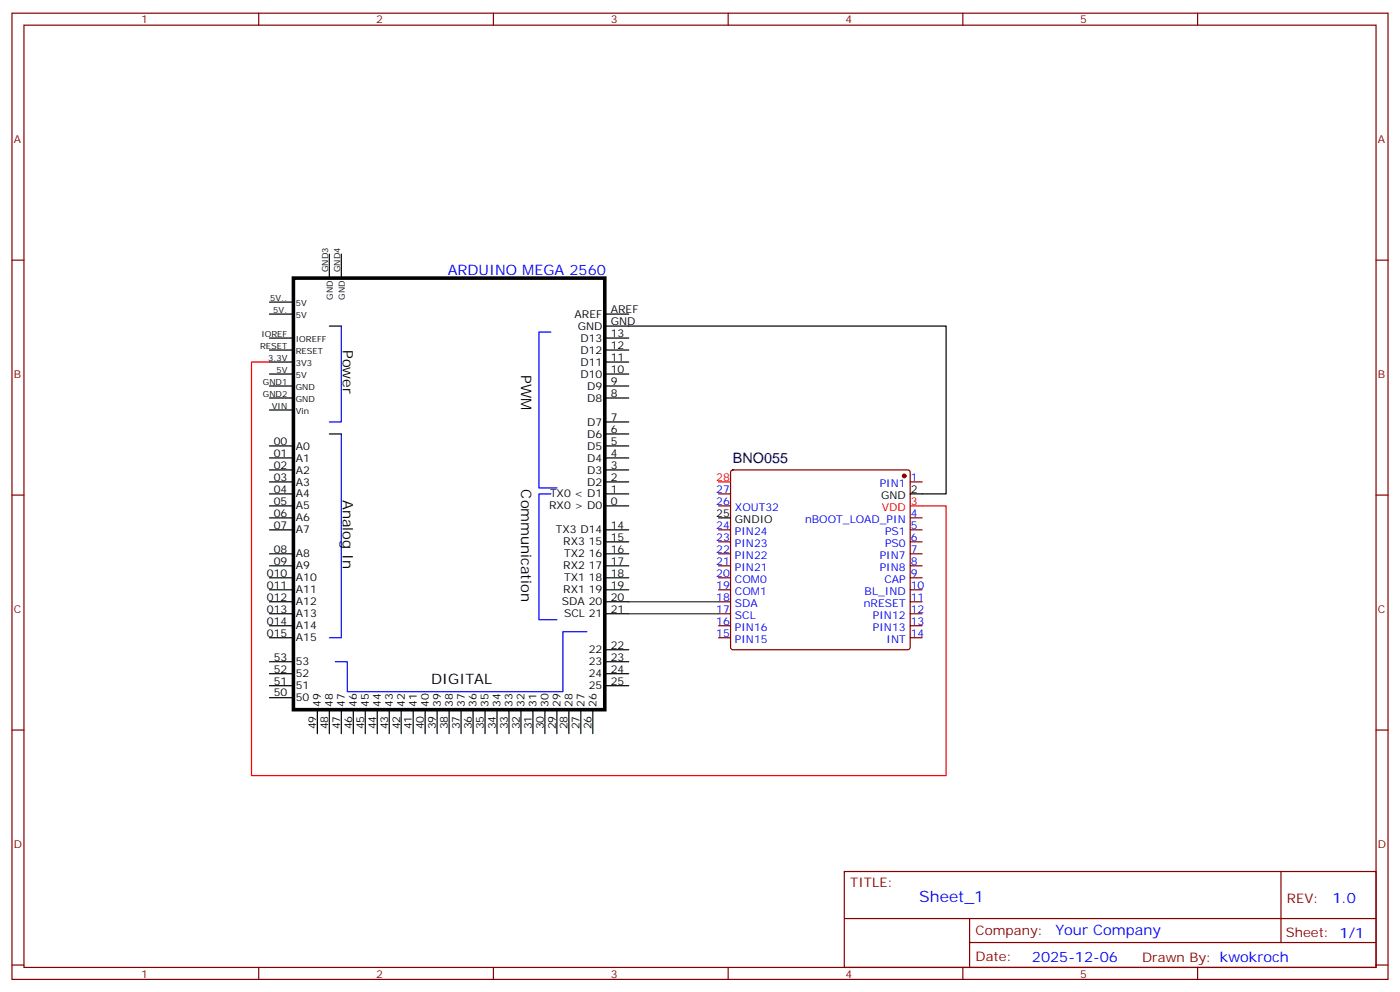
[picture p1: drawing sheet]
<svg xmlns="http://www.w3.org/2000/svg" width="412mm" height="292mm" viewBox="0 0 412 292" stroke-linecap="round" stroke-linejoin="round" font-family="sans-serif">
<g fill="none" stroke="#870000" stroke-width=".35">
<path d="M3.5 3.9h405.4v284.3h-405.4zM7.1 7.4h398.2v277.3h-398.2zM76.2 3.9v3.5M145.3 3.9v3.5M214.5 3.9v3.5M283.6 3.9v3.5M352.8 3.9v3.5M3.5 76.6h3.6M405.3 76.6h3.6M215.4 138.5l.5-.2h51.5l.5 .2 .2 .5v51.5l-.2 .5-.5 .2h-51.5l-.5-.2-.2-.5v-51.5zM3.5 145.7h3.6M211.7 155.9h3.5"/>
<path d="M211.7 159.5h3.5M211.7 148.9h3.5M211.7 145.3h3.5M268.1 141.8h3.5M268.1 152.4h3.5M268.1 155.9h3.5M268.1 159.5h3.5M405.3 145.7h3.6M211.7 163h3.5M211.7 166.5h3.5M211.7 170h3.5M211.7 173.6h3.5"/>
<path d="M211.7 177.1h3.5M268.1 163h3.5M268.1 166.5h3.5M268.1 170h3.5M268.1 173.6h3.5M268.1 177.1h3.5M211.7 180.6h3.5M211.7 184.1h3.5M211.7 187.7h3.5M268.1 180.6h3.5M268.1 184.1h3.5M268.1 187.7h3.5"/>
<path d="M3.5 214.8h3.6M405.3 214.8h3.6M248.7 256.5h156.6v28.2h-156.6zM377.3 256.5v20.9M248.7 270.3h156.5M285.6 277.4h119.6M285.6 270.3v14.1M3.5 284h3.6M76.2 284.7v3.5M145.3 284.7v3.5M214.5 284.7v3.5M283.6 284.7v3.5"/>
<path d="M352.8 284.7v3.5M405.3 284h3.6"/>
</g>
<g fill="none" stroke="#000" stroke-width=".35">
<path d="M97 74.8v7M100.5 74.8v7M79.4 99.5h7M79.4 92.4h7M79.4 88.9h7M97 96h3.5M178.2 96h100.5v49.3h-10.6M178.2 99.5h7M178.2 92.4h7M79.4 117.1h7M79.4 113.6h7M79.4 110.1h7"/>
<path d="M79.4 106.5h7M79.4 103h7M178.2 117.1h7M178.2 113.6h7M178.2 110.1h7M178.2 106.5h7M178.2 103h7M79.4 131.2h7M79.4 134.8h7M79.4 138.3h7M79.4 120.6h7M97 127.7h3.5"/>
<path d="M178.2 131.2h7M178.2 134.8h7M178.2 138.3h7M178.2 124.2h7M178.2 127.7h7M79.4 141.8h7M79.4 145.3h7M79.4 148.9h7M79.4 152.4h7M79.4 155.9h7M178.2 141.8h7M178.2 145.3h7"/>
<path d="M178.2 148.9h7M178.2 155.9h7M178.2 159.5h7M211.7 152.4h3.5M79.4 163h7M79.4 166.5h7M79.4 170h7M79.4 173.6h7M79.4 177.1h7M178.2 163h7M178.2 166.5h7M178.2 170h7"/>
<path d="M178.2 173.6h7M178.2 177.1h7M79.4 180.6h7M79.4 184.1h7M79.4 187.7h7M79.4 198.3h7M79.4 194.7h7M178.2 180.6h7M178.2 198.3h7M178.2 194.7h7M178.2 191.2h7M79.4 201.8h7"/>
<path d="M79.4 205.3h7M93.5 208.8v7.1M97 208.8v7.1M100.5 208.8v7.1M104.1 208.8v7.1M107.6 208.8v7.1M111.1 208.8v7.1M114.7 208.8v7.1M118.2 208.8v7.1M121.7 208.8v7.1M125.2 208.8v7.1M128.8 208.8v7.1"/>
<path d="M132.3 208.8v7.1M135.8 208.8v7.1M139.3 208.8v7.1M142.9 208.8v7.1M146.4 208.8v7.1M149.9 208.8v7.1M153.5 208.8v7.1M157 208.8v7.1M160.5 208.8v7.1M164 208.8v7.1M167.6 208.8v7.1M171.1 208.8v7.1"/>
<path d="M174.6 208.8v7.1M178.2 201.8h7"/>
</g>
<path d="M86.4 81.8h91.8v127h-91.8z" fill="none" stroke="#000" stroke-width="1.1"/>
<path d="M100.5 96v28.2h-3.5M162.3 97.7h-3.6v45.9h5.3M100.5 127.7v60h-3.5M162.3 145.3h-3.6v37.1h5.3M172.9 185.9h-7.1v17.7h-63.5v-8.9h-3.5" fill="none" stroke="#00f" stroke-width=".35"/>
<circle cx="266.3" cy="140.1" r=".53" fill="#870000" stroke="#870000" stroke-width=".35"/>
<path d="M79.4 106.5h-5.3v121.7h204.6v-79.3h-10.6M211.7 141.8h3.5" fill="none" stroke="#f00" stroke-width=".35"/>
<path d="M185.2 177.1h26.5M185.2 180.6h26.5" fill="none" stroke="#008700" stroke-width=".35"/>
<text font-size="4.6" fill="#00f" x="270.8" y="265.5">Sheet_1</text>
<g font-size="4.2" fill="#00f">
<text x="131.9" y="80.9">ARDUINO MEGA 2560</text>
<text x="392.5" y="265.7">1.0</text>
<text x="310.9" y="275.3">Your Company</text>
<text x="304" y="283.1">2025-12-06</text>
</g>
<g font-size="4.2">
<text x="101" y="103" transform="rotate(90 101 103)">Power</text>
<text x="153.5" y="110.4" transform="rotate(90 153.5 110.4)">PWM</text>
<text x="101" y="147.1" transform="rotate(90 101 147.1)">Analog In</text>
<text x="153.5" y="144" transform="rotate(90 153.5 144)">Communication</text>
<text x="127" y="201.3">DIGITAL</text>
</g>
<text font-size="4.2" fill="#000080" x="215.9" y="136.2">BNO055</text>
<g font-size="3.9" fill="#800">
<text x="250.5" y="261.1">TITLE:</text>
<text x="379.1" y="265.7">REV:</text>
<text x="287.4" y="275.3">Company:</text>
<text x="378.7" y="275.9">Sheet: 1/1</text>
<text x="287.4" y="282.9">Date:</text>
<text x="336.4" y="283">Drawn By: kwokroch</text>
</g>
<g font-size="3.2" fill="#800">
<text x="41.6" y="6.9">1</text>
<text x="110.8" y="6.9">2</text>
<text x="179.9" y="6.9">3</text>
<text x="249.1" y="6.9">4</text>
<text x="318.2" y="6.9">5</text>
<text x="4.1" y="42">A</text>
<text x="405.9" y="42">A</text>
<text x="4.1" y="111.1">B</text>
<text x="405.9" y="111.1">B</text>
<text x="4.1" y="180.3">C</text>
<text x="405.9" y="180.3">C</text>
<text x="4.1" y="249.4">D</text>
<text x="405.9" y="249.4">D</text>
<text x="41.6" y="287.7">1</text>
<text x="110.8" y="287.7">2</text>
<text x="179.9" y="287.7">3</text>
<text x="249.1" y="287.7">4</text>
<text x="318.2" y="287.7">5</text>
</g>
<g font-size="3.2">
<text x="169.2" y="93.5">AREF</text>
<text x="179.9" y="92.1">AREF</text>
<text x="179.9" y="95.6">GND</text>
<text x="170.2" y="97">GND</text>
<text x="171" y="100.5">D13</text>
<text x="179.9" y="99.1">13</text>
<text x="171" y="107.6">D11</text>
<text x="171" y="104.1">D12</text>
<text x="179.9" y="106.2">11</text>
<text x="179.9" y="102.7">12</text>
<text x="171" y="111.1">D10</text>
<text x="179.9" y="113.2">9</text>
<text x="179.9" y="109.7">10</text>
<text x="173" y="118.2">D8</text>
<text x="173" y="114.7">D9</text>
<text x="179.9" y="116.8">8</text>
<text x="173" y="125.2">D7</text>
<text x="179.9" y="123.8">7</text>
<text x="80.6" y="130.9">00</text>
<text x="173" y="128.8">D6</text>
<text x="179.9" y="130.9">5</text>
<text x="179.9" y="127.4">6</text>
<text x="80.6" y="134.4">01</text>
<text x="80.6" y="137.9">02</text>
<text x="87.1" y="132.3">A0</text>
<text x="87.1" y="135.8">A1</text>
<text x="173" y="135.8">D4</text>
<text x="173" y="132.3">D5</text>
<text x="179.9" y="137.9">3</text>
<text x="179.9" y="134.4">4</text>
<text x="80.6" y="141.5">03</text>
<text x="87.1" y="139.3">A2</text>
<text x="87.1" y="142.9">A3</text>
<text x="173" y="142.9">D2</text>
<text x="173" y="139.3">D3</text>
<text x="179.9" y="141.5">2</text>
<text x="80.6" y="145">04</text>
<text x="80.6" y="148.5">05</text>
<text x="87.1" y="146.4">A4</text>
<text x="87.1" y="149.9">A5</text>
<text x="161.8" y="149.9">RX0 &gt; D0</text>
<text x="162" y="146.4">TX0 &lt; D1</text>
<text x="179.9" y="148.5">0</text>
<text x="179.9" y="145">1</text>
<text x="259.5" y="146.8">GND</text>
<text x="268.3" y="145">2</text>
<text x="80.6" y="152">06</text>
<text x="80.6" y="155.6">07</text>
<text x="87.1" y="153.5">A6</text>
<text x="179.9" y="155.6">14</text>
<text x="211" y="152">25</text>
<text x="216.5" y="153.8">GNDIO</text>
<text x="87.1" y="157">A7</text>
<text x="163.7" y="157">TX3 D14</text>
<text x="165.9" y="160.5">RX3 15</text>
<text x="179.9" y="159.1">15</text>
<text x="80.6" y="162.6">08</text>
<text x="80.6" y="166.2">09</text>
<text x="87.1" y="164">A8</text>
<text x="87.1" y="167.6">A9</text>
<text x="165.9" y="167.6">RX2 17</text>
<text x="166.2" y="164">TX2 16</text>
<text x="179.9" y="166.2">17</text>
<text x="179.9" y="162.6">16</text>
<text x="78.6" y="169.7">010</text>
<text x="78.6" y="173.2">011</text>
<text x="87.1" y="171.1">A10</text>
<text x="166.2" y="171.1">TX1 18</text>
<text x="179.9" y="173.2">19</text>
<text x="179.9" y="169.7">18</text>
<text x="78.6" y="176.7">012</text>
<text x="87.1" y="174.6">A11</text>
<text x="87.1" y="178.2">A12</text>
<text x="165.5" y="178.2">SDA 20</text>
<text x="165.9" y="174.6">RX1 19</text>
<text x="179.9" y="176.7">20</text>
<text x="78.6" y="180.3">013</text>
<text x="78.6" y="183.8">014</text>
<text x="87.1" y="181.7">A13</text>
<text x="87.1" y="185.2">A14</text>
<text x="166.2" y="181.7">SCL 21</text>
<text x="179.9" y="180.3">21</text>
<text x="78.6" y="187.3">015</text>
<text x="87.1" y="188.7">A15</text>
<text x="179.9" y="190.9">22</text>
<text x="80.6" y="194.4">53</text>
<text x="80.6" y="197.9">52</text>
<text x="87.1" y="195.8">53</text>
<text x="173.4" y="195.8">23</text>
<text x="173.4" y="192.3">22</text>
<text x="179.9" y="197.9">24</text>
<text x="179.9" y="194.4">23</text>
<text x="80.6" y="201.4">51</text>
<text x="87.1" y="202.8">51</text>
<text x="87.1" y="199.3">52</text>
<text x="173.4" y="199.3">24</text>
<text x="173.4" y="202.8">25</text>
<text x="179.9" y="201.4">25</text>
<text x="80.6" y="205">50</text>
<text x="87.1" y="206.4">50</text>
<text x="94.5" y="208.1" transform="rotate(-90 94.5 208.1)">49</text>
<text x="98.1" y="208.1" transform="rotate(-90 98.1 208.1)">48</text>
<text x="101.6" y="208.1" transform="rotate(-90 101.6 208.1)">47</text>
<text x="105.1" y="208.1" transform="rotate(-90 105.1 208.1)">46</text>
<text x="108.7" y="208.1" transform="rotate(-90 108.7 208.1)">45</text>
<text x="112.2" y="208.1" transform="rotate(-90 112.2 208.1)">44</text>
<text x="115.7" y="208.1" transform="rotate(-90 115.7 208.1)">43</text>
<text x="119.2" y="208.1" transform="rotate(-90 119.2 208.1)">42</text>
<text x="122.8" y="208.1" transform="rotate(-90 122.8 208.1)">41</text>
<text x="126.3" y="208.1" transform="rotate(-90 126.3 208.1)">40</text>
<text x="129.8" y="208.1" transform="rotate(-90 129.8 208.1)">39</text>
<text x="133.3" y="208.1" transform="rotate(-90 133.3 208.1)">38</text>
<text x="136.9" y="208.1" transform="rotate(-90 136.9 208.1)">37</text>
<text x="140.4" y="208.1" transform="rotate(-90 140.4 208.1)">36</text>
<text x="143.9" y="208.1" transform="rotate(-90 143.9 208.1)">35</text>
<text x="147.5" y="208.1" transform="rotate(-90 147.5 208.1)">34</text>
<text x="151" y="208.1" transform="rotate(-90 151 208.1)">33</text>
<text x="154.5" y="208.1" transform="rotate(-90 154.5 208.1)">32</text>
<text x="158" y="208.1" transform="rotate(-90 158 208.1)">31</text>
<text x="161.6" y="208.1" transform="rotate(-90 161.6 208.1)">30</text>
<text x="165.1" y="208.1" transform="rotate(-90 165.1 208.1)">29</text>
<text x="168.6" y="208.1" transform="rotate(-90 168.6 208.1)">28</text>
<text x="172.2" y="208.1" transform="rotate(-90 172.2 208.1)">27</text>
<text x="175.7" y="208.1" transform="rotate(-90 175.7 208.1)">26</text>
<text x="93.1" y="214.6" transform="rotate(-90 93.1 214.6)">49</text>
<text x="96.7" y="214.6" transform="rotate(-90 96.7 214.6)">48</text>
<text x="100.2" y="214.6" transform="rotate(-90 100.2 214.6)">47</text>
<text x="103.7" y="214.6" transform="rotate(-90 103.7 214.6)">46</text>
<text x="107.2" y="214.6" transform="rotate(-90 107.2 214.6)">45</text>
<text x="110.8" y="214.6" transform="rotate(-90 110.8 214.6)">44</text>
<text x="114.3" y="214.6" transform="rotate(-90 114.3 214.6)">43</text>
<text x="117.8" y="214.6" transform="rotate(-90 117.8 214.6)">42</text>
<text x="121.4" y="214.6" transform="rotate(-90 121.4 214.6)">41</text>
<text x="124.9" y="214.6" transform="rotate(-90 124.9 214.6)">40</text>
<text x="128.4" y="214.6" transform="rotate(-90 128.4 214.6)">39</text>
<text x="131.9" y="214.6" transform="rotate(-90 131.9 214.6)">38</text>
<text x="135.5" y="214.6" transform="rotate(-90 135.5 214.6)">37</text>
<text x="139" y="214.6" transform="rotate(-90 139 214.6)">36</text>
<text x="142.5" y="214.6" transform="rotate(-90 142.5 214.6)">35</text>
<text x="146" y="214.6" transform="rotate(-90 146 214.6)">34</text>
<text x="149.6" y="214.6" transform="rotate(-90 149.6 214.6)">33</text>
<text x="153.1" y="214.6" transform="rotate(-90 153.1 214.6)">32</text>
<text x="156.6" y="214.6" transform="rotate(-90 156.6 214.6)">31</text>
<text x="160.2" y="214.6" transform="rotate(-90 160.2 214.6)">30</text>
<text x="163.7" y="214.6" transform="rotate(-90 163.7 214.6)">29</text>
<text x="167.2" y="214.6" transform="rotate(-90 167.2 214.6)">28</text>
<text x="170.7" y="214.6" transform="rotate(-90 170.7 214.6)">27</text>
<text x="174.3" y="214.6" transform="rotate(-90 174.3 214.6)">26</text>
</g>
<g font-size="3.2" fill="#f00">
<text x="211" y="141.5">28</text>
<text x="268.3" y="148.5">3</text>
<text x="259.7" y="150.3">VDD</text>
</g>
<g font-size="3.2" fill="#00f">
<text x="259.2" y="143.2">PIN1</text>
<text x="268.3" y="141.5">1</text>
<text x="211" y="148.5">26</text>
<text x="211" y="145">27</text>
<text x="211" y="155.6">24</text>
<text x="216.5" y="150.3">XOUT32</text>
<text x="237.1" y="153.8">nBOOT_LOAD_PIN</text>
<text x="268.3" y="152">4</text>
<text x="268.3" y="155.6">5</text>
<text x="211" y="159.1">23</text>
<text x="216.5" y="160.9">PIN23</text>
<text x="216.5" y="157.3">PIN24</text>
<text x="260.7" y="157.3">PS1</text>
<text x="260.7" y="160.9">PS0</text>
<text x="268.3" y="159.1">6</text>
<text x="211" y="166.2">21</text>
<text x="211" y="162.6">22</text>
<text x="216.5" y="167.9">PIN21</text>
<text x="216.5" y="164.4">PIN22</text>
<text x="259.2" y="164.4">PIN7</text>
<text x="259.2" y="167.9">PIN8</text>
<text x="268.3" y="162.6">7</text>
<text x="268.3" y="166.2">8</text>
<text x="211" y="173.2">19</text>
<text x="211" y="169.7">20</text>
<text x="216.5" y="171.4">COM0</text>
<text x="260.5" y="171.4">CAP</text>
<text x="268.3" y="169.7">9</text>
<text x="268.3" y="173.2">10</text>
<text x="211" y="176.7">18</text>
<text x="216.5" y="178.5">SDA</text>
<text x="216.5" y="175">COM1</text>
<text x="254.5" y="178.5">nRESET</text>
<text x="254.7" y="175">BL_IND</text>
<text x="268.3" y="176.7">11</text>
<text x="211" y="183.8">16</text>
<text x="211" y="180.3">17</text>
<text x="216.5" y="185.6">PIN16</text>
<text x="216.5" y="182">SCL</text>
<text x="257.2" y="182">PIN12</text>
<text x="257.2" y="185.6">PIN13</text>
<text x="268.3" y="180.3">12</text>
<text x="268.3" y="183.8">13</text>
<text x="211" y="187.3">15</text>
<text x="216.5" y="189.1">PIN15</text>
<text x="261.1" y="189.1">INT</text>
<text x="268.3" y="187.3">14</text>
</g>
<g font-size="2.5">
<text x="96.7" y="80.1" transform="rotate(-90 96.7 80.1)">GND3</text>
<text x="100.2" y="80.1" transform="rotate(-90 100.2 80.1)">GND4</text>
<text x="79.6" y="88.5">5V..</text>
<text x="87.1" y="90">5V</text>
<text x="98.1" y="88.2" transform="rotate(-90 98.1 88.2)">GND</text>
<text x="101.6" y="88.2" transform="rotate(-90 101.6 88.2)">GND</text>
<text x="80.5" y="92.1">5V.</text>
<text x="87.1" y="93.5">5V</text>
<text x="77" y="99.1">IOREF</text>
<text x="87.1" y="100.5">IOREFF</text>
<text x="76.6" y="102.7">RESET</text>
<text x="78.9" y="106.2">3.3V</text>
<text x="87.1" y="107.6">3V3</text>
<text x="87.1" y="104.1">RESET</text>
<text x="77.4" y="113.2">GND1</text>
<text x="81.4" y="109.7">5V</text>
<text x="87.1" y="111.1">5V</text>
<text x="77.4" y="116.8">GND2</text>
<text x="87.1" y="118.2">GND</text>
<text x="87.1" y="114.7">GND</text>
<text x="80.1" y="120.3">VIN</text>
<text x="87.1" y="121.7">Vin</text>
</g>
</svg>
